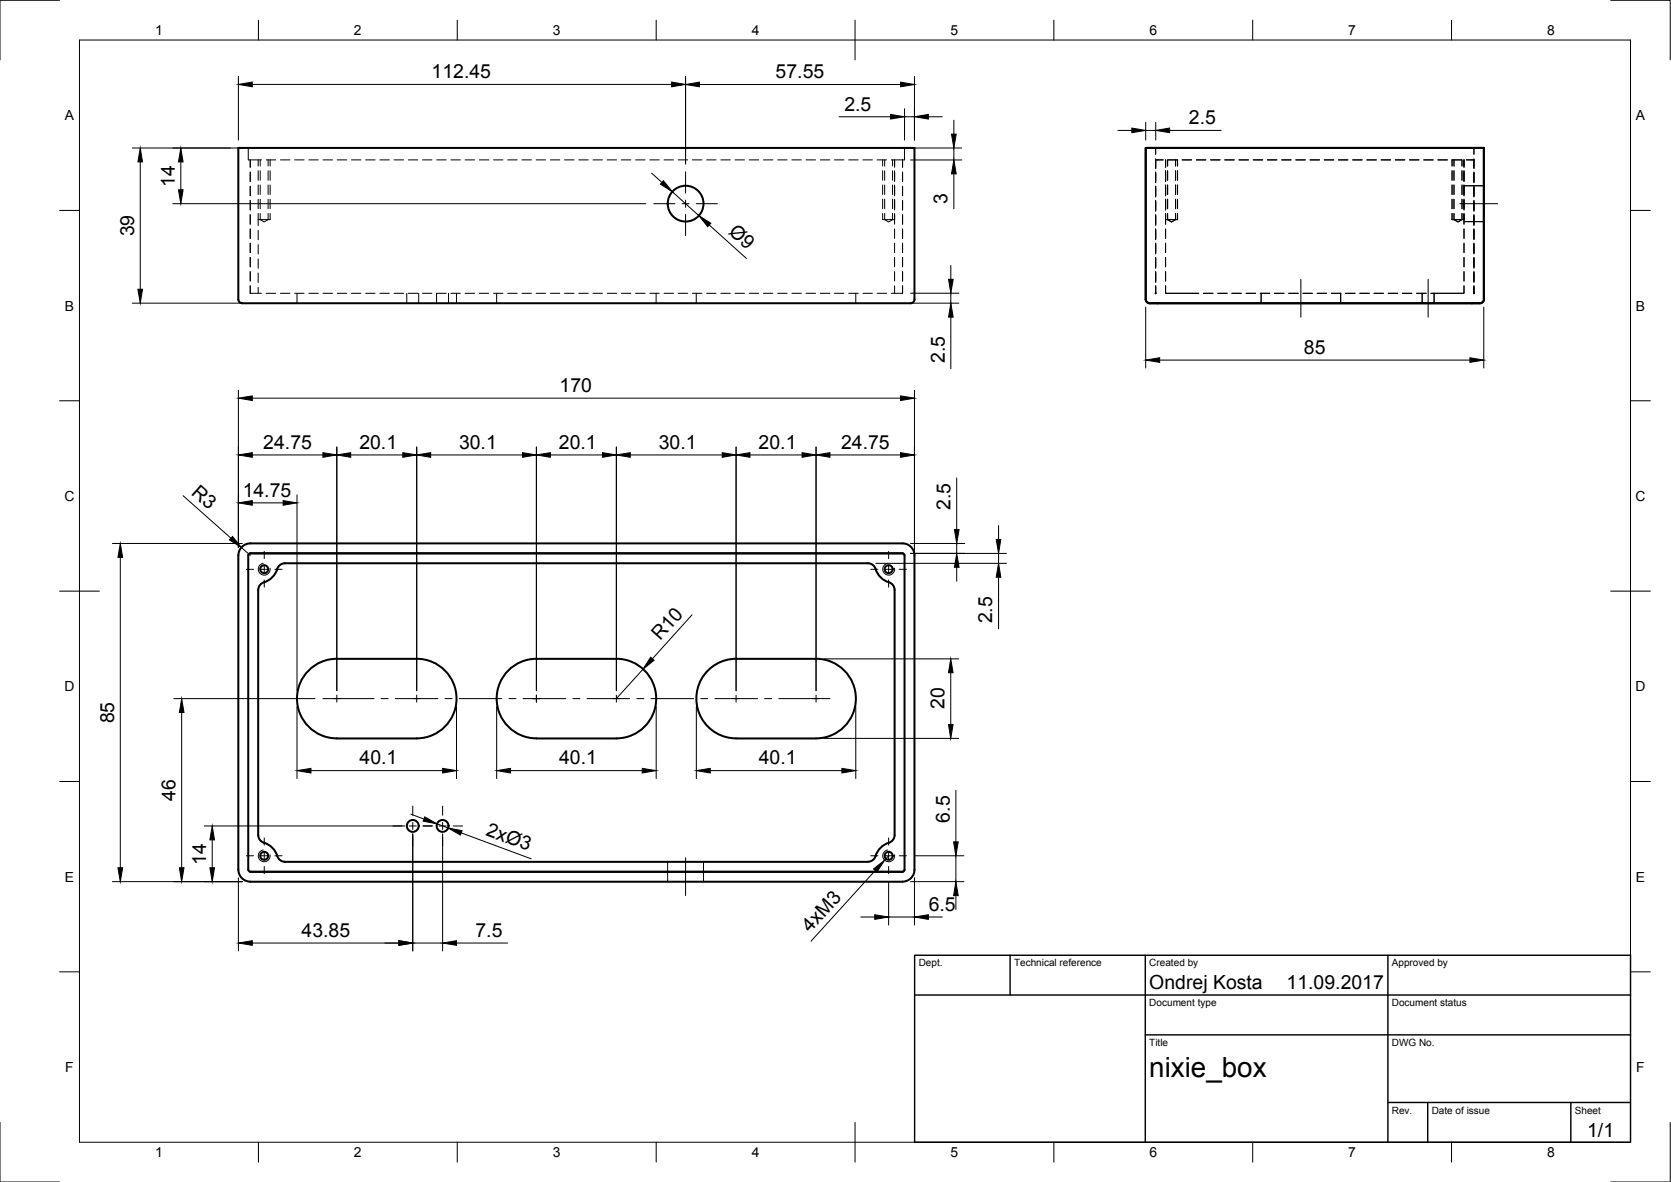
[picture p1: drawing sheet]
<svg xmlns="http://www.w3.org/2000/svg" width="420mm" height="297mm" viewBox="0 0 420 297" stroke-linecap="round" stroke-linejoin="round" font-family="sans-serif">
<!-- layer: Visible -->
<g fill="none" stroke="#000" stroke-width=".51">
<path d="M59.9 37.2h170l.1 38a1.53 1.53 0 0 1-2 1h-166.2a1.53 1.53 0 0 1-1.9-1zM373.1 75.2a1.53 1.53 0 0 1-1.9 1h-81.2a1.53 1.53 0 0 1-1.9-1v-38h85v38M59.9 139.6v79M59.9 139.5a2.99 2.99 0 0 1 3-2.9h164a2.99 2.99 0 0 1 3 2.9v79.1a2.99 2.99 0 0 1-3 3h-164a3 3 0 0 1-3-3M62.5 139.3l.4-.2h164.3l.2 .5v79.2l-.5 .3-164.2-.1-.3-.4zM64.9 148.3v61.6a2.29 2.29 0 0 0 2.1 2.1 5 5 0 0 1 2.7 3.1M69.7 143a5.3 5.3 0 0 1-3.8 3.5 2 2 0 0 0-1 1.7M71.6 141.5h146.6a2 2 0 0 1 2 1.5M71.6 141.5a2 2 0 0 0-1.9 1.5M220.2 143a5.3 5.3 0 0 0 3.8 3.5 2 2 0 0 1 .9 1.7M224.9 148.3v61.6a2.29 2.29 0 0 1-2.1 2.1 5 5 0 0 0-2.6 3.1M77.2 168.9a10 10 0 0 1 7.5-3.3h20.1a10 10 0 0 1 10 10 10 10 0 0 1-10 10h-20.1a10 10 0 0 1-9.1-5.9 10 10 0 0 1 1.6-10.8z"/>
<path d="M127.4 168.9a10 10 0 0 1 7.5-3.3h20.1a10 10 0 0 1 10 10 10 10 0 0 1-10 10h-20.1a10 10 0 0 1-9.1-5.9 10 10 0 0 1 1.6-10.8zM185.1 185.6a10 10 0 0 1-10-10 10 10 0 0 1 10-10h20.1a10 10 0 0 1 10 10 10 10 0 0 1-10 10h-20.1M69.7 215.1a2 2 0 0 0 1.9 1.5M220.2 215.1a2 2 0 0 1-2 1.5h-146.6"/>
<circle cx="172.4" cy="51.2" r="4.5"/>
<circle cx="66.4" cy="143" r="1.01"/>
<circle cx="223.4" cy="143" r="1.01"/>
<circle cx="66.4" cy="215.1" r="1.01"/>
<circle cx="103.8" cy="207.6" r="1.49"/>
<circle cx="111.3" cy="207.6" r="1.49"/>
<circle cx="223.4" cy="215.1" r="1.01"/>
</g>
<!-- layer: Hidden -->
<g fill="none" stroke="#000" stroke-width=".25">
<path d="M62.4 37.2v3h3.3M227.4 37.2v3h-.5M290.6 37.2v1.6M290.6 39.9v2.4M370.6 37.2v1.6M370.6 39.9v2.4M62.9 40.2v1.8M62.9 43.3v2.3M62.9 46.8v2.4M62.9 50.4v2.4M62.9 54v2.4M62.9 57.5v2.4"/>
<path d="M64.9 57.9v2.4M65.4 53.6v1.6l1 .6 1-.6v-1.6M65.4 40.2v1.5M65.4 42.9v2.4M65.4 46.5v2.4M65.4 50.1v2.4M66.9 40.2h2.4M67.4 40.2v1.5M67.4 42.9v2.4M67.4 46.5v2.4M67.4 50.1v2.4M67.9 55.2h-3v1.5"/>
<path d="M70.5 40.2h2.4M74.1 40.2h2.4M77.7 40.2h2.3M81.2 40.2h2.4M84.8 40.2h2.4M88.4 40.2h2.3M91.9 40.2h2.4M95.5 40.2h2.4M99.1 40.2h2.4M102.7 40.2h2.4M106.2 40.2h2.4M109.8 40.2h2.4"/>
<path d="M113.4 40.2h2.4M116.9 40.2h2.4M120.5 40.2h2.4M124.1 40.2h2.4M127.7 40.2h2.3M131.2 40.2h2.4M134.8 40.2h2.4M138.4 40.2h2.4M141.9 40.2h2.4M145.5 40.2h2.4M149.1 40.2h2.4M152.7 40.2h2.3"/>
<path d="M156.2 40.2h2.4M159.8 40.2h2.4M163.4 40.2h2.4M167 40.2h2.3M170.5 40.2h2.4M174.1 40.2h2.4M177.7 40.2h2.3M181.3 40.2h2.3M184.8 40.2h2.4M188.4 40.2h2.4M192 40.2h2.3M195.5 40.2h2.4"/>
<path d="M199.1 40.2h2.4M202.7 40.2h2.4M206.2 40.2h2.4M209.8 40.2h2.4M213.4 40.2h2.4M217 40.2h2.4M220.5 40.2h2.4M221.9 55.2h3M222.4 53.6v1.6l1 .6 1-.6v-1.6M222.4 40.2v1.5M222.4 42.9v2.4M222.4 46.5v2.4"/>
<path d="M222.4 50.1v2.4M224.1 40.2h2.8M224.4 40.2v1.5M224.4 42.9v2.4M224.4 46.5v2.4M224.4 50.1v2.4M224.9 40.2v1.8M224.9 43.3v2.3M224.9 46.8v2.4M224.9 50.4v2.4M224.9 54v2.4M224.9 57.5v2.4"/>
<path d="M226.9 40.2v1.8M226.9 43.3v2.3M226.9 46.8v2.4M226.9 50.4v2.4M226.9 54v2.4M226.9 57.5v2.4M290.6 40.2h1.9M290.6 43.3v2.6M290.6 46.8v2.7M290.6 50.4v2.7M290.6 54v2.6M290.6 57.5v2.7"/>
<path d="M293.1 55.2h3M293.1 40.2v1.8M293.1 43.3v2.3M293.1 46.8v2.4M293.1 50.4v2.4M293.1 54v2.4M293.1 57.5v2.4M293.6 53.6v1.6l1 .6 1-.6v-1.6M293.6 40.2v1.5M293.6 42.9v2.4M293.6 46.5v2.4M293.6 50.1v2.4"/>
<path d="M293.7 40.2h2.4M295.6 40.2v1.5M295.6 42.9v2.4M295.6 46.5v2.4M295.6 50.1v2.4M297.2 40.2h2.4M300.8 40.2h2.4M304.4 40.2h2.4M308 40.2h2.3M311.5 40.2h2.4M315.1 40.2h2.4M318.7 40.2h2.4"/>
<path d="M322.3 40.2h2.3M325.8 40.2h2.4M329.4 40.2h2.4M333 40.2h2.4M336.5 40.2h2.4M340.1 40.2h2.4M343.7 40.2h2.4M347.3 40.2h2.4M350.8 40.2h2.4M354.4 40.2h2.4M358 40.2h2.4M361.5 40.2h2.4"/>
<path d="M365.1 55.2h3M365.1 40.2h2.4M365.6 53.6v1.6l1 .6 1-.6v-1.6M365.6 40.2v1.5M365.6 42.9v2.4M365.6 46.5v2.4M365.6 50.1v2.4M367.6 40.2v1.5M367.6 42.9v2.4M367.6 46.5v2.4M367.6 50.1v2.4M368.1 40.2v1.8"/>
<path d="M368.1 43.3v2.3M368.1 46.8v2.4M368.1 50.4v2.4M368.1 54v2.4M368.1 57.5v2.4M368.1 55.7h5M368.1 46.7h5M368.7 40.2h1.9M370.6 43.3v2.6M370.6 46.8v2.7M370.6 50.4v2.7M370.6 54v2.6"/>
<path d="M370.6 57.5v2.7M62.9 61.1v2.4M62.9 64.7v2.4M62.9 68.3v2.3M62.9 71.8v1.9h2.8M64.9 61.5v2.3M64.9 65.1v2.3M64.9 68.6v2.4M64.9 72.2v1.5M66.9 73.7h2.4M70.5 73.7h2.4M74.1 73.7h2.4"/>
<path d="M74.7 73.7v2.5M77.7 73.7h2.3M81.2 73.7h2.4M84.8 73.7h2.4M88.4 73.7h2.3M91.9 73.7h2.4M95.5 73.7h2.4M99.1 73.7h2.4M102.3 73.7v2.5M102.7 73.7h2.4M105.3 73.7v2.5M106.2 73.7h2.4"/>
<path d="M109.8 73.7v2.5M109.8 73.7h2.4M112.8 73.7v2.5M113.4 73.7h2.4M114.8 73.7v2.5M116.9 73.7h2.4M120.5 73.7h2.4M124.1 73.7h2.4M124.9 73.7v2.5M127.7 73.7h2.3M131.2 73.7h2.4M134.8 73.7h2.4"/>
<path d="M138.4 73.7h2.4M141.9 73.7h2.4M145.5 73.7h2.4M149.1 73.7h2.4M152.7 73.7h2.3M156.2 73.7h2.4M159.8 73.7h2.4M163.4 73.7h2.4M165 73.7v2.5M167 73.7h2.3M170.5 73.7h2.4M174.1 73.7h2.4"/>
<path d="M175.1 73.7v2.5M177.7 73.7h2.3M181.3 73.7h2.3M184.8 73.7h2.4M188.4 73.7h2.4M192 73.7h2.3M195.5 73.7h2.4M199.1 73.7h2.4M202.7 73.7h2.4M206.2 73.7h2.4M209.8 73.7h2.4M213.4 73.7h2.4"/>
<path d="M215.2 73.7v2.5M217 73.7h2.4M220.5 73.7h2.4M224.9 61.1v2.4M224.9 64.7v2.4M224.9 68.3v2.3M224.9 71.8v1.9M226.9 61.1v2.4M226.9 64.7v2.4M226.9 68.3v2.3M226.9 71.8v1.9h-2.8M290.6 61.1v2.7"/>
<path d="M290.6 64.7v2.7M290.6 68.3v2.6M290.6 71.8v1.9M293.1 71.8v1.9h8.3M293.1 61.1v2.4M293.1 64.7v2.4M293.1 68.3v2.3M302.6 73.7h2.4M306.2 73.7h2.4M309.8 73.7h2.3M313.3 73.7h2.4M316.9 73.7h2.4"/>
<path d="M317.1 73.7v2.5M320.5 73.7h2.4M324 73.7h2.4M327.6 73.7h2.4M331.2 73.7h2.4M334.8 73.7h2.3v2.5M338.3 73.7h2.4M341.9 73.7h2.4M345.5 73.7h2.4M349.1 73.7h2.3M352.6 73.7h2.4M356.2 73.7h2.4"/>
<path d="M357.6 73.7v2.5M360.6 73.7v2.5M368.1 71.8v1.9h-8.3M368.1 61.1v2.4M368.1 64.7v2.4M368.1 68.3v2.3M370.6 61.1v2.7M370.6 64.7v2.7M370.6 68.3v2.6M370.6 71.8v1.9M167.9 216.6v5M176.9 216.6v5"/>
</g>
<!-- layer: Hidden Narrow -->
<g fill="none" stroke="#000" stroke-width=".25">
<path d="M64.9 40.2v1.5M64.9 42.9v2.4M64.9 46.5v2.4M64.9 50.1v2.4M64.9 53.6v1.6M67.9 40.2v1.5M67.9 42.9v2.4M67.9 46.5v2.4M67.9 50.1v2.4M67.9 53.6v1.6M221.9 40.2v1.5M221.9 42.9v2.4"/>
<path d="M221.9 46.5v2.4M221.9 50.1v2.4M221.9 53.6v1.6M224.9 40.2v1.5M224.9 42.9v2.4M224.9 46.5v2.4M224.9 50.1v2.4M224.9 53.6v1.6M293.1 40.2v1.5M293.1 42.9v2.4M293.1 46.5v2.4M293.1 50.1v2.4"/>
<path d="M293.1 53.6v1.6M296.1 40.2v1.5M296.1 42.9v2.4M296.1 46.5v2.4M296.1 50.1v2.4M296.1 53.6v1.6M365.1 40.2v1.5M365.1 42.9v2.4M365.1 46.5v2.4M365.1 50.1v2.4M365.1 53.6v1.6M368.1 40.2v1.5"/>
<path d="M368.1 42.9v2.4M368.1 46.5v2.4M368.1 50.1v2.4M368.1 53.6v1.6"/>
</g>
<!-- layer: Visible Narrow -->
<path d="M66.2 141.6a1.49 1.49 0 0 0-1.2 1.7 1.49 1.49 0 0 0 1.7 1.2 1.49 1.49 0 0 0 1.2-1.7M223.2 141.6a1.49 1.49 0 0 0-1.2 1.7 1.49 1.49 0 0 0 1.7 1.2 1.49 1.49 0 0 0 1.2-1.7M66.2 213.6a1.49 1.49 0 0 0-1.2 1.7 1.49 1.49 0 0 0 1.7 1.2 1.49 1.49 0 0 0 1.2-1.7M223.2 213.6a1.49 1.49 0 0 0-1.2 1.7 1.49 1.49 0 0 0 1.7 1.2 1.49 1.49 0 0 0 1.2-1.7" fill="none" stroke="#000" stroke-width=".25"/>
<!-- layer: Hidden -->
<g fill="#000" stroke="#000" stroke-width=".25">
<circle cx="290.6" cy="73.7" r=".11"/>
<circle cx="370.6" cy="73.7" r=".11"/>
</g>
<!-- layer: Border -->
<g fill="none" stroke="#000" stroke-width=".25">
<path d="M15 .1h-15v15M20 10.1h390v276.9h-390zM65 5.1v5M115 5.1v5M165 5.1v5M215 5.1v10M265 5.1v5M315 5.1v5M365 5.1v5M405 .1h15v15M15 52.9h5M410 52.9h5"/>
<path d="M15 100.7h5M410 100.7h5M15 148.6h10M405 148.6h10M15 196.4h5M410 196.4h5M15 244.2h5M410 244.2h5M0 282.1v14.9h15M65 287v5M115 287v5M165 287v5"/>
<path d="M215 282.1v9.9M265 287v5M315 287v5M365 287v5M420 282.1v14.9h-15"/>
</g>
<!-- layer: TitleBlock -->
<path d="M230 240.1h180v46.9h-180zM230 250h180M254 240.1v9.9M288 240.1v46.9M349 240.1v46.9M288 260.1h122M349 277.1h61M359 277.1v9.9M395 277.1v9.9" fill="none" stroke="#000" stroke-width=".36"/>
<!-- layer: Dimensions -->
<g fill="none" stroke="#000" stroke-width=".25">
<path d="M59.9 19.2v16M172.4 19.2v22M229.9 19.2v16M33.3 37.2h27.6M63.4 21.2h105.5M175.9 21.2h50.5M211 29.3h12.9M227.4 27.3v7.9M227.4 29.3h2.5M228.9 37.2h12.9M233.4 29.3h3.5M239.8 30.2v3.5"/>
<path d="M239.8 37.2v3M281.1 32.8h3.5M288.1 30.8v4.4M288.1 32.8h2.5M290.6 30.8v4.4M294.1 32.8h12.9M35.3 40.7v32M43.5 51.2h118.9M45.5 40.7v7M163.8 43.5l2.6 2.4M169 48.2l6.7 6M178.3 56.5l9.4 8.5"/>
<path d="M228.9 40.2h12.9M239.8 43.7v8.8M33.3 76.2h27.6M228.9 73.7h12.2M228.9 76.2h12.2M239.1 66.7v3.5M239.1 73.7v2.5M239.1 79.7v13M288.1 77.2v15.3M373.1 77.2v15.3M59.9 98.1v39.5M229.9 98.1v118.5"/>
<path d="M291.6 90.5h78M63.4 100.1h163M63.4 114.3h17.8M84.7 112.3v61.3M88.2 114.3h13.1M104.8 112.3v61.3M108.3 114.3h23.1M134.9 112.3v61.3M138.4 114.3h13.1M155 112.3v61.3M158.5 114.3h23.1M185.1 112.3v61.3"/>
<path d="M188.6 114.3h13.1M205.2 112.3v61.3M208.7 114.3h17.7M28.3 136.6h32.6M46 124.6l12.1 10.7M60.7 137.6l2.2 2M63.4 126.4h7.8M74.7 124.4v49.2M228.9 136.6h13.7M228.9 139.1h24.2M240.6 120.1v13M240.6 136.6v2.5"/>
<path d="M251.1 132.1v3.5M251.1 139.1v2.5M30.2 140.1v78M174 154.5l-10 11.1M220.2 141.6h32.9M240.6 142.6v3.5M251.1 145.1v12.9M43.7 175.6h35.5M45.7 179.1v39M74.7 177.6v18.1M114.8 177.6v18.1M124.9 177.6v18.1"/>
<path d="M161.7 168.2l-6.7 7.4M165 177.6v18.1M175.1 177.6v18.1M207.2 165.6h33.9M215.2 177.6v18.1M239.1 169.1v13M78.2 193.7h33.1M128.4 193.7h33.1M178.6 193.7h33.1M207.2 185.6h33.9M240.3 198.6v13M51.4 207.6h50.4"/>
<path d="M53.4 211.1v7M103.3 204.6l3.3 1.2M103.8 209.6v29.4M109.9 207l2.8 1.1M111.3 209.6v29.4M116 209.3l17.6 6.5M220.1 218.8l-16.2 17.7M223.4 215.1l-1 1.1M229.9 215.1h12.5M240.3 215.1v6.5M28.3 221.6h32.6M59.9 220.6v18.4"/>
<path d="M63.4 237h36.9M103.8 237h7.5M114.8 237h12.9M216.4 230.4h3.5M223.4 221.6v10.9M223.4 230.4h6.5M228.9 221.6h13.5M229.9 220.6v11.9M233.4 230.4h3.5M240.3 225.1v3.5"/>
</g>
<g fill="#000" stroke="#000" stroke-width=".25">
<path d="M59.9 21.2l3.5-.6v1.2zM168.9 20.6l3.5 .6-3.5 .6zM172.4 21.2l3.5-.6v1.2zM223.9 28.8l3.5 .5-3.5 .6zM226.4 20.6l3.5 .6-3.5 .6zM229.9 29.3l3.5-.5v1.1zM239.2 33.7h1.2l-.6 3.5zM284.6 32.2l3.5 .6-3.5 .5zM290.6 32.8l3.5-.6v1.1zM35.3 37.2l.5 3.5h-1.1zM45.5 37.2l.5 3.5h-1.1zM44.9 47.7h1.1l-.5 3.5z"/>
<path d="M166.8 45.4l2.2 2.8-2.9-1.9zM175.7 54.2l3 1.9-.8 .9zM239.8 40.2l.6 3.5h-1.2zM34.7 72.7h1.1l-.5 3.5zM238.5 70.2h1.2l-.6 3.5zM239.1 76.2l.6 3.5h-1.2zM59.9 100.1l3.5-.6v1.2zM226.4 99.5l3.5 .6-3.5 .6zM288.1 90.5l3.5-.6v1.2zM369.6 89.9l3.5 .6-3.5 .6zM59.9 114.3l3.5-.5v1.1zM81.2 113.8l3.5 .5-3.5 .6z"/>
<path d="M84.7 114.3l3.5-.5v1.1zM101.3 113.8l3.5 .5-3.5 .6zM104.8 114.3l3.5-.5v1.1zM131.4 113.8l3.5 .5-3.5 .6zM134.9 114.3l3.5-.5v1.1zM151.5 113.8l3.5 .5-3.5 .6zM155 114.3l3.5-.5v1.1zM181.6 113.8l3.5 .5-3.5 .6zM185.1 114.3l3.5-.5v1.1zM201.7 113.8l3.5 .5-3.5 .6zM205.2 114.3l3.5-.5v1.1zM226.4 113.8l3.5 .5-3.5 .6z"/>
<path d="M58.5 134.8l2.2 2.8-3-1.9zM59.9 126.4l3.5-.6v1.2zM71.2 125.8l3.5 .6-3.5 .6zM240 133.1h1.2l-.6 3.5zM250.5 135.6h1.2l-.6 3.5zM30.2 136.6l.6 3.5h-1.1zM240.6 139.1l.6 3.5h-1.2zM251.1 141.6l.6 3.5h-1.2zM45.7 175.6l.6 3.5h-1.2zM163.6 165.1l.9 .8-2.8 2.3zM239.1 165.6l.5 3.5h-1.1zM74.7 193.7l3.5-.6v1.2z"/>
<path d="M111.3 193.1l3.5 .6-3.5 .6zM124.9 193.7l3.5-.6v1.2zM161.5 193.1l3.5 .6-3.5 .6zM175.1 193.7l3.5-.6v1.2zM211.7 193.1l3.5 .6-3.5 .6zM238.5 182.1h1.1l-.5 3.5zM29.7 218.1h1.1l-.6 3.5zM45.1 218.1h1.2l-.6 3.5zM52.8 218.1h1.1l-.5 3.5zM53.4 207.6l.5 3.5h-1.1zM106.8 205.3l3.1 1.7-3.5-.6zM112.7 208.1l3.5 .7-.4 1.1z"/>
<path d="M219.6 218.4l2.8-2.2-1.9 2.9zM239.8 211.6h1.1l-.6 3.5zM59.9 237l3.5-.6v1.2zM100.3 236.4l3.5 .6-3.5 .6zM111.3 237l3.5-.6v1.2zM219.9 229.9l3.5 .5-3.5 .6zM229.9 230.4l3.5-.5v1.1zM240.3 221.6l.6 3.5h-1.1z"/>
</g>
<!-- layer: Center Lines -->
<g fill="none" stroke="#000" stroke-width=".25">
<path d="M164.4 51.2h5.3M171.5 51.2h1.8M172.4 43.2v5.3M172.4 50.3v1.8M172.4 53.9v5.3M175.1 51.2h5.3M367.1 51.2h9.5M327.1 70.2v9.5M359.1 70.2v9.5M66.4 138.6v1.8M223.4 138.6v1.8M61.9 143.1h1.9"/>
<path d="M65.6 143.1h1.7M66.4 142.2v1.8M66.4 145.7v1.9M69.1 143.1h1.8M218.9 143.1h1.8M222.5 143.1h1.8M223.4 142.2v1.8M223.4 145.7v1.9M226.1 143.1h1.8M81.2 175.6h12.8M84.7 174.7v1.8M95.8 175.6h1.8"/>
<path d="M99.4 175.6h10.7M104.8 174.7v1.8M111.9 175.6h1.8M115.5 175.6h10.7M128 175.6h1.8M131.5 175.6h10.8M134.9 174.7v1.8M144 175.6h1.8M147.6 175.6h10.7M155 174.7v1.8M160.1 175.6h1.8M163.7 175.6h10.7"/>
<path d="M176.2 175.6h1.8M179.8 175.6h10.7M185.1 174.7v1.8M192.3 175.6h1.8M195.8 175.6h12.9M205.2 174.7v1.8M61.9 215.1h1.9M65.6 215.1h1.7M66.4 210.6v1.8M66.4 214.2v1.7M66.4 217.7v1.9M69.1 215.1h1.8"/>
<path d="M98.8 207.6h2.3M102.9 207.6h1.8M103.8 202.6v2.3M103.8 206.7v1.8M103.8 210.2v2.4M106.3 207.6h2.5M110.4 207.6h1.8M111.3 202.6v2.3M111.3 206.7v1.8M111.3 210.2v2.4M114 207.6h2.3M172.4 215.6v9.5"/>
<path d="M218.9 215.1h1.8M222.5 215.1h1.8M223.4 210.6v1.8M223.4 214.2v1.7M223.4 217.7v1.9M226.1 215.1h1.8"/>
</g>
<text font-size="7" x="289" y="270.6">nixie_box</text>
<g font-size="4.9">
<text x="108.5" y="19.6">112.45</text>
<text x="195" y="19.7">57.55</text>
<text x="212.3" y="27.8">2.5</text>
<text x="298.9" y="31.2">2.5</text>
<text x="44" y="47.1" transform="rotate(-90 44 47.1)">14</text>
<text x="238.3" y="51.2" transform="rotate(-90 238.3 51.2)">3</text>
<text x="33.7" y="59.4" transform="rotate(-90 33.7 59.4)">39</text>
<text x="183" y="58.5" transform="rotate(42 183 58.5)">Ø9</text>
<text x="327.9" y="88.9">85</text>
<text x="237.5" y="91.3" transform="rotate(-90 237.5 91.3)">2.5</text>
<text x="140.7" y="98.5">170</text>
<text x="66.2" y="112.8">24.75</text>
<text x="90.4" y="112.8">20.1</text>
<text x="115.4" y="112.8">30.1</text>
<text x="140.5" y="112.8">20.1</text>
<text x="165.6" y="112.8">30.1</text>
<text x="190.8" y="112.8">20.1</text>
<text x="211.5" y="112.8">24.75</text>
<text x="47.9" y="124.1" transform="rotate(42 47.9 124.1)">R3</text>
<text x="61" y="124.8">14.75</text>
<text x="239" y="128.2" transform="rotate(-90 239 128.2)">2.5</text>
<text x="166" y="161.1" transform="rotate(-48 166 161.1)">R10</text>
<text x="249.5" y="156.7" transform="rotate(-90 249.5 156.7)">2.5</text>
<text x="237.5" y="178.2" transform="rotate(-90 237.5 178.2)">20</text>
<text x="28.7" y="181.8" transform="rotate(-90 28.7 181.8)">85</text>
<text x="90.4" y="192.1">40.1</text>
<text x="140.6" y="192.1">40.1</text>
<text x="190.8" y="192.1">40.1</text>
<text x="44.1" y="201.2" transform="rotate(-90 44.1 201.2)">46</text>
<text x="122" y="209.8" transform="rotate(20 122 209.8)">2xØ3</text>
<text x="238.8" y="206.7" transform="rotate(-90 238.8 206.7)">6.5</text>
<text x="51.9" y="217.4" transform="rotate(-90 51.9 217.4)">14</text>
<text x="233.5" y="228.9">6.5</text>
<text x="75.8" y="235.4">43.85</text>
<text x="119.5" y="235.4">7.5</text>
<text x="203.8" y="234.4" transform="rotate(-48 203.8 234.4)">4xM3</text>
<text x="289" y="248.5">Ondrej Kosta</text>
<text x="323.5" y="248.5">11.09.2017</text>
<text x="399.1" y="285.7">1/1</text>
</g>
<g font-size="3.5">
<text x="39" y="8.8">1</text>
<text x="89" y="8.8">2</text>
<text x="139" y="8.8">3</text>
<text x="189" y="8.8">4</text>
<text x="239" y="8.8">5</text>
<text x="289" y="8.8">6</text>
<text x="339" y="8.8">7</text>
<text x="389" y="8.8">8</text>
<text x="16.3" y="30.2">A</text>
<text x="411.3" y="30.2">A</text>
<text x="16.3" y="78">B</text>
<text x="411.3" y="78">B</text>
<text x="16.2" y="125.9">C</text>
<text x="411.2" y="125.9">C</text>
<text x="16.2" y="173.7">D</text>
<text x="411.2" y="173.7">D</text>
<text x="16.3" y="221.6">E</text>
<text x="411.3" y="221.6">E</text>
<text x="16.4" y="269.4">F</text>
<text x="411.4" y="269.4">F</text>
<text x="39" y="290.8">1</text>
<text x="89" y="290.8">2</text>
<text x="139" y="290.8">3</text>
<text x="189" y="290.8">4</text>
<text x="239" y="290.8">5</text>
<text x="289" y="290.8">6</text>
<text x="339" y="290.8">7</text>
<text x="389" y="290.8">8</text>
</g>
<g font-size="2.5">
<text x="231" y="242.9">Dept.</text>
<text x="255" y="242.9">Technical reference</text>
<text x="289" y="242.9">Created by</text>
<text x="350" y="242.9">Approved by</text>
<text x="289" y="252.8">Document type</text>
<text x="350" y="252.8">Document status</text>
<text x="289" y="262.9">Title</text>
<text x="350" y="262.9">DWG No.</text>
<text x="350" y="279.9">Rev.</text>
<text x="360" y="279.9">Date of issue</text>
<text x="396" y="279.9">Sheet</text>
</g>
</svg>
